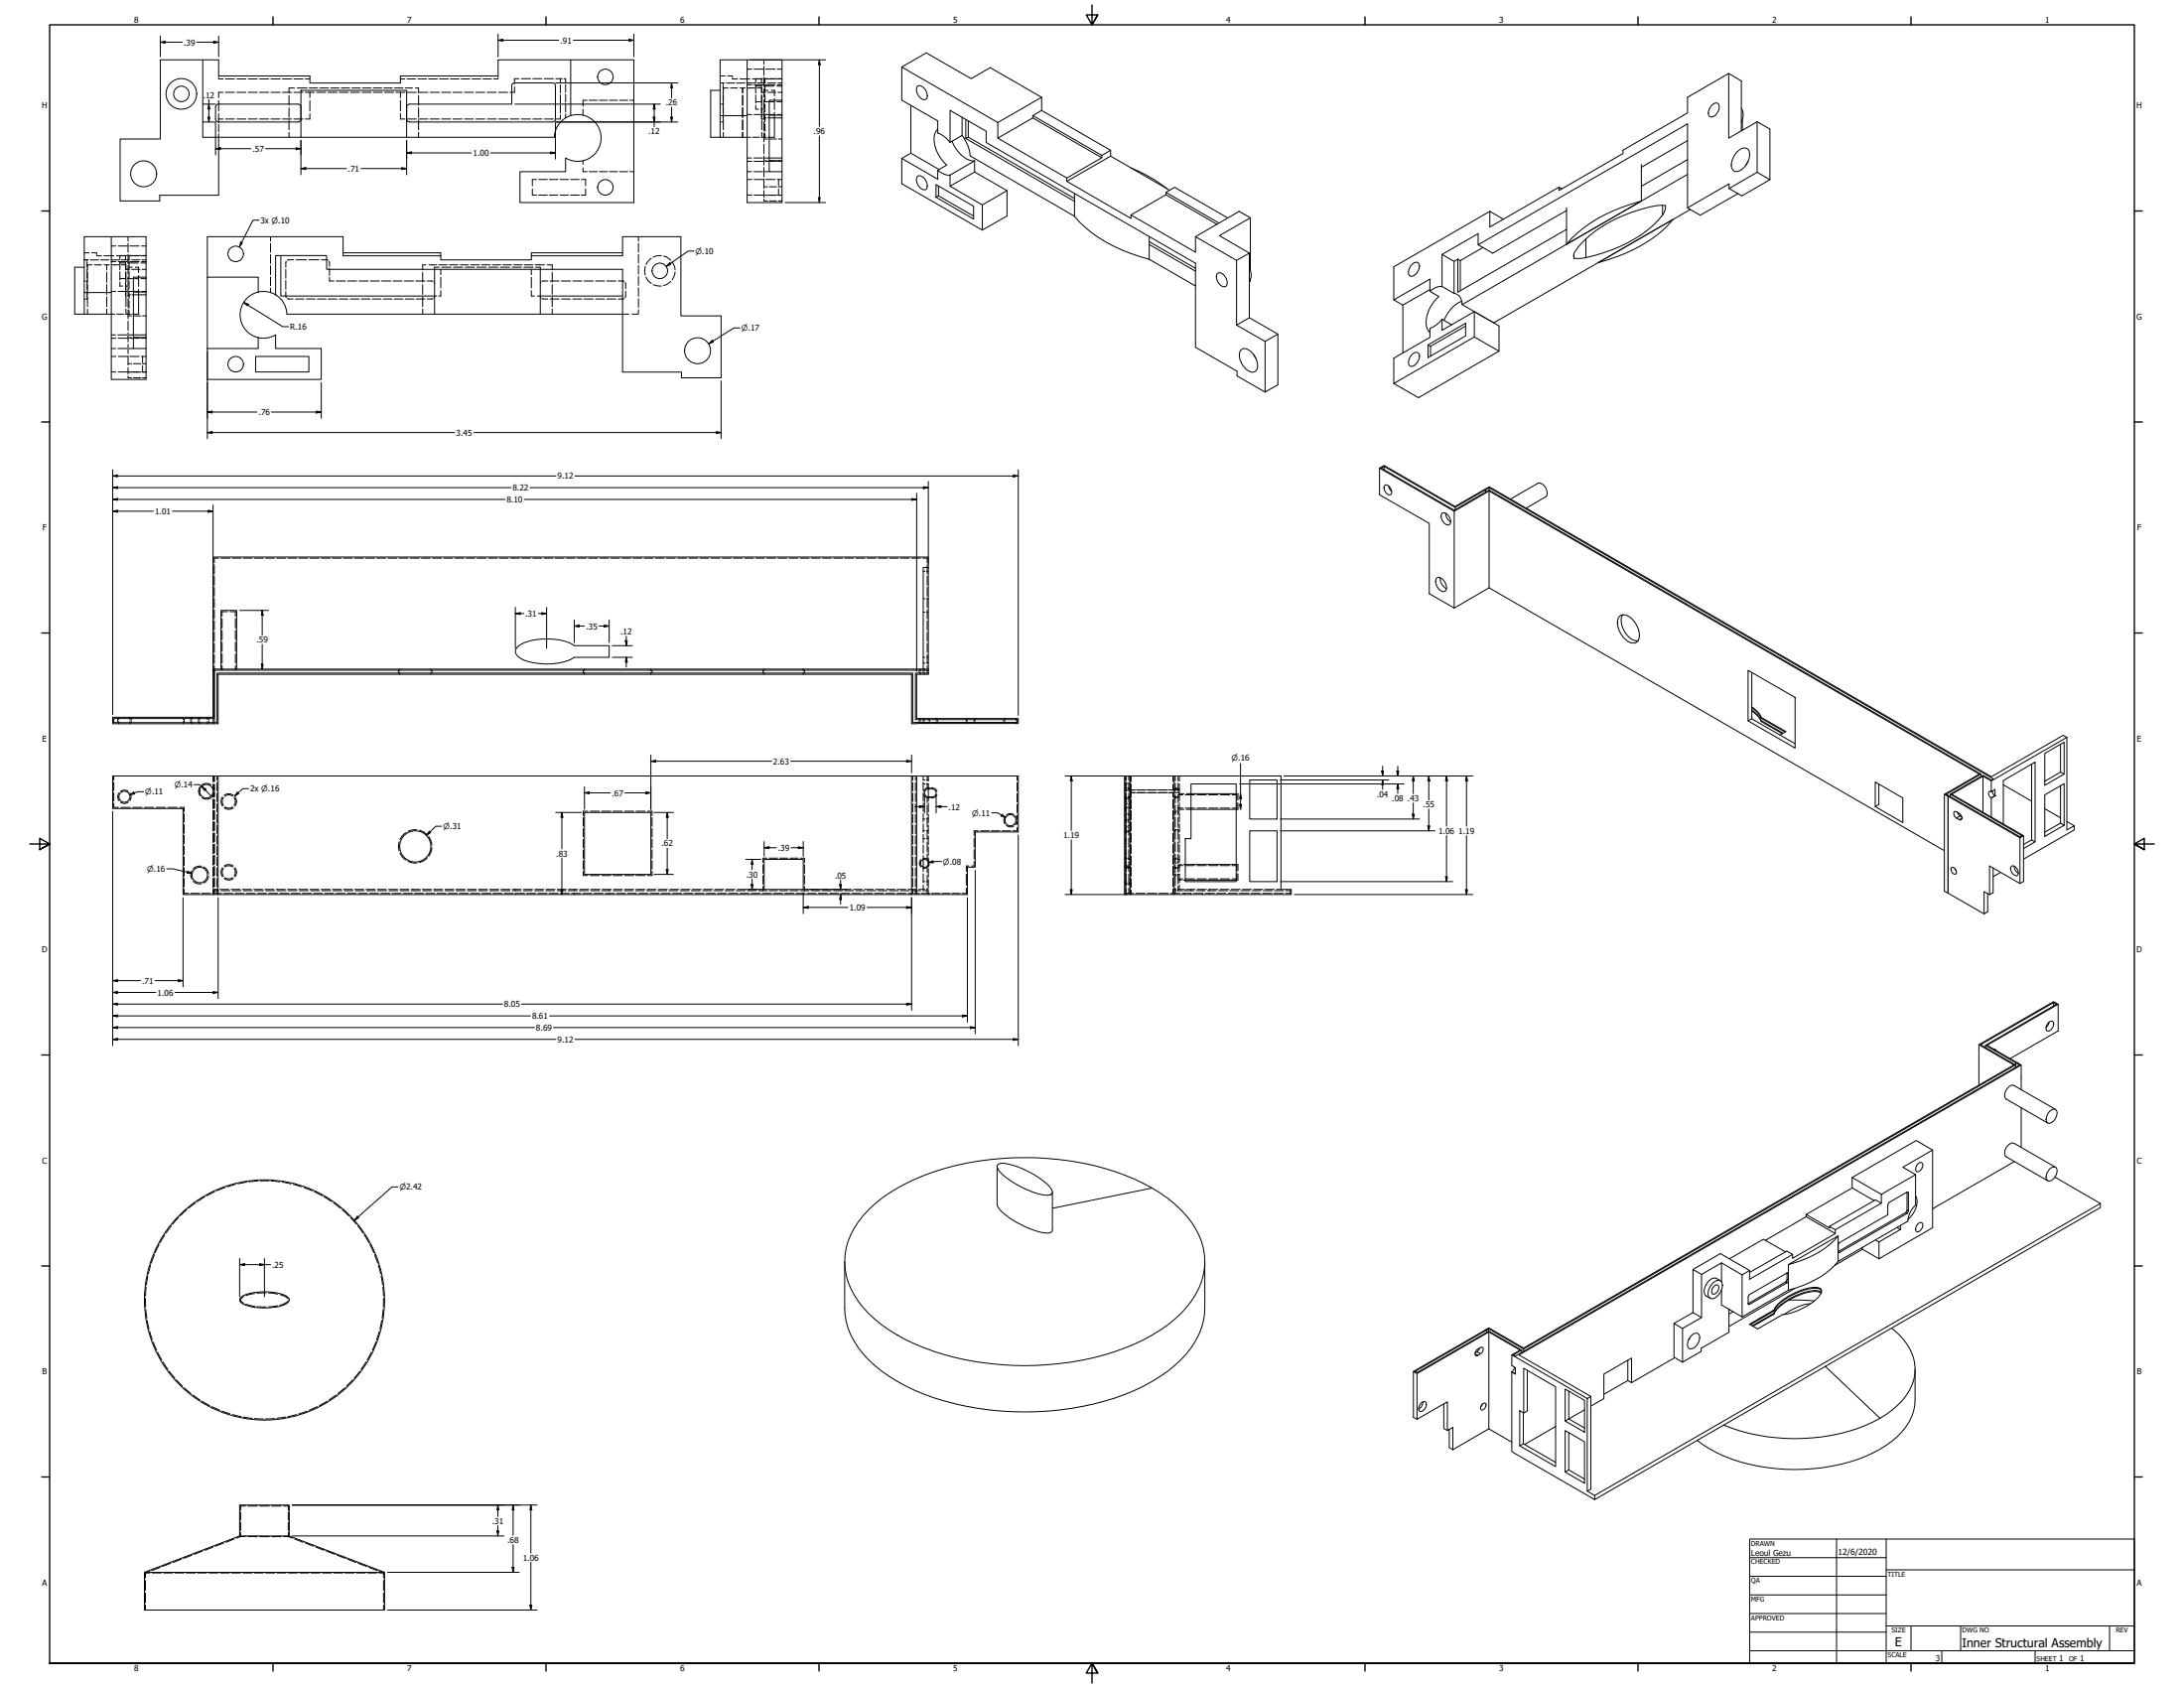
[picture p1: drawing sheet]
<svg xmlns="http://www.w3.org/2000/svg" width="1118mm" height="864mm" viewBox="0 0 1118 864" stroke-linecap="round" stroke-linejoin="round" font-family="sans-serif">
<!-- layer: Hidden (ANSI) -->
<g fill="none" stroke="#000" stroke-width=".51">
<path d="M112 40h2M112 39h.1M255 40h-2M255 39h.1M368 39h3M372 39h3M375 40h2M382 35h3M386 35h5M391 31v2M391 34v5M391 40v4"/>
<path d="M392 35h5M398 35h2M112 51v6M112 58v5M114 47h-2v3M115 40h5M115 47h5M121 40h5M121 47h5M127 40h5M127 47h5M133 40h5"/>
<path d="M133 47h5M139 40h4M139 47h4M145 40h4M145 47h4M148 49v5M148 55v5M150 40h5M150 47h5M151 45h-3v3M152 45h5M156 40h3"/>
<path d="M156 47h5M158 45h5M159 47v3M159 51v6M159 58v3h-3M162 47h5M164 45h4M168 47h4M169 45h5M174 47h4M175 45h4M179 47h5"/>
<path d="M180 45h4M185 47h5M186 45h4M191 45h4M191 47h5M196 45h5M197 47h4M202 45h4M203 47h4M205 40h2M205 58v3h2M205 47v3"/>
<path d="M205 51v6M207 45h4M208 40h5M208 47h5M213 45h1v3M214 40h4M214 49v5M214 55v5M214 47h5M219 40h5M220 47h5M225 40h4"/>
<path d="M226 47h5M230 40h5M232 47h4M236 40h4M238 47h4M242 40h4M243 47h5M247 40h5M249 47h5M255 47h5M263 44v3h-2M266 40h-3v3"/>
<path d="M267 40h5M273 40h4M279 40h4M284 40h4M287 59v2h-3M287 40v2M287 43v4M287 49v4M287 54v4M289 40v2M289 43v4M289 48v4"/>
<path d="M289 53v4M289 58v2M298 56v3M300 51h-2v3M301 51h5M307 51h4M312 51h4M317 51h4M322 51h2M368 42h3M368 53h1M370 42v1"/>
<path d="M370 53h.1M370 43v3M370 47v5M370 53v5M370 59v2M370 49v5M370 55v5M372 42h4M373 45h-3v3M374 45h3M377 42h4M379 40h5"/>
<path d="M379 45h2M380 45v3M380 49v5M380 55v5M382 42h4M382 59h3M382 43h3M383 45h3M385 40h5M386 59h5M386 43h5M387 43v5"/>
<path d="M387 49v4M387 54v2h1M387 44h2M387 52h2M387 45h3v3M388 42h4M388 40h-1v2M389 40h1M390 56h1M390 59v2M390 47h2M390 40v2"/>
<path d="M390 43v4M390 49v4M390 54v4M390 49v5M390 55v5M391 44h5M391 52h5M391 40h2M391 45v5M391 51v4M391 57v4M391 40h5"/>
<path d="M391 40v2M391 43v4M391 48v4M391 53v4M391 58v2M391 46h2M392 59h5M392 43h5M393 47h4M393 42h4M394 40h4M395 46h1v3"/>
<path d="M396 50v6M396 57v3M398 44h2M398 52h2M398 40h2M398 59h2M398 43h2M398 47h2M398 42h2M112 64v3M112 68v2M112 61h2"/>
<path d="M115 61h5M121 61h5M127 61h5M133 61h5M139 61h4M145 61h4M148 61v5M148 68v2M150 61h5M208 61h5M214 61v5M214 68v2"/>
<path d="M214 61h5M220 61h5M226 61h5M232 61h4M238 61h4M244 61h4M249 61h5M255 61h5M261 61h5M267 61h5M273 61h4M279 61h4"/>
<path d="M368 62h1M370 62h.1M370 61v5M370 68v2M380 61v5M380 68v2M382 70h2M385 70h4M390 70h2M390 61v5M390 68v2M391 61h.1"/>
<path d="M391 62v5M391 68v5M391 74v5M391 80v4M391 71h2M391 63v4M391 68v2M392 60h-1v2M393 70h1M393 60h1M394 71h3M398 71h2"/>
<path d="M272 97v3h3M275 92h-3v3M276 100h4M276 92h4M281 100h4M281 92h4M287 100h4M287 92h4M292 100h4M292 92h4M297 92h3v3M298 82v2"/>
<path d="M298 86v2h2M300 97v3h-3M301 88h5M307 88h4M312 88h4M317 88h4M322 88h2M382 100h3M382 92h3M382 88h3M382 81h3M382 83h3"/>
<path d="M386 88h4M386 81h4M386 100h5M386 92h5M386 83h5M391 98v2h2M391 86v4M391 92v4M391 100v1M391 82h2M391 96h2M391 88h3"/>
<path d="M391 81h3M392 100h5M392 92h5M392 83h5M394 82h3M394 96h3M398 100h2M398 92h2M398 83h2M398 82h2M398 96h2M398 92v3"/>
<path d="M398 97v3M391 102v1h2M394 103h3M398 103h2M43 133h2M43 129h3M45 133h.1M45 134v3M45 138v4M45 139v5M46 133h4M47 129h2v1"/>
<path d="M47 136h-2v2M48 136h4M49 130v1h3M52 133h4M53 131h5M53 136h3M55 136v2M55 139v5M57 133h4M57 134h2M57 126h2M57 136h4"/>
<path d="M61 134h4M61 126h4M61 131v2M61 134v4M61 139v4M61 135h3M62 136h2v2M62 133h4M64 138h2M64 131v2M64 134v4M64 139v4"/>
<path d="M64 139v5M65 131h-5M65 135h6M65 131h10M66 121v2M66 124v5M66 130v5M66 136v4M66 137h2M66 131v2M66 134v4M66 139v4"/>
<path d="M66 134h5M66 126h5M67 133h5M67 138h5M69 137h2v3M72 135h3M72 134h3M72 126h3M73 133h2M73 138h2M138 121v2M138 125v4"/>
<path d="M138 130v5M138 136v5M146 138v4M146 134v3M150 133h-3M152 133h5M158 133h5M164 133h4M168 134l1 2M169 137v4M216 139v5M218 136h-2v2"/>
<path d="M220 136h3M222 137v1M224 136h5M225 137h-3M226 138v3M226 137h5M230 136h4M232 137h5M235 136h5M238 137h5M241 136h4M244 137h5"/>
<path d="M246 136h5M250 137h5M252 136h4M256 137h5M257 136h5M262 137h5M263 136h4M268 137h5M268 136h5M272 138v3M274 136h5M274 137h2"/>
<path d="M276 137v1M280 136h3v2M283 139v5M327 121v2M327 124v5M327 130v5M327 136v4M330 136v5M333 132l-2 3M338 131l-4 1M340 131l3 2M344 134l1 4"/>
<path d="M345 139l-1 4M43 153h1M43 144h1M44 144h1M45 152l-1 1M45 144v4M45 149v3M45 146v5M45 152v5M45 158v3M55 146v5M55 152v5"/>
<path d="M55 158v3M57 149h2M61 149h4M61 144v2h2M61 143h3M64 146h2M64 149v2h1M64 144v4M64 146v5M64 152v5M64 158v3M65 143h6"/>
<path d="M65 151h1M66 141v5M66 147v5M66 153v4M66 158v5M66 144v4M66 149v4M66 154v4M66 159v2M66 151h1M66 149h5M68 151h.1"/>
<path d="M71 141v6M71 148v3M72 143h3M72 149h3M138 142v4M138 147v3M146 149v3M146 144v4M147 153h3M151 153h5M157 153h4M162 153h5"/>
<path d="M168 153h4M169 142v2h2M172 144h5M174 153h4M178 144h4M179 153h5M184 144h4M185 153h4M189 144h5M190 153h5M195 144h5M196 153h5"/>
<path d="M201 144h5M202 153h4M207 144h5M207 153h5M213 144h4M213 153h4M216 146v5M216 152v5M216 158v3M219 144h3M222 153h-3M222 145h.1"/>
<path d="M223 151h-1v1M226 149v2h-2M226 142v5M272 142v5M272 149v2h1M275 151h1l1 1M277 145h-1M277 153h3M280 144h-3M281 153h5M281 144h5M283 146v5"/>
<path d="M283 152v5M283 158v3M287 153h5M287 144h5M293 153h5M293 144h5M299 153h5M299 144h5M305 153h4M305 144h4M311 153h4M311 144h4"/>
<path d="M316 144h3M319 153h-3M320 145v3M320 149v3M327 158v3h-4M327 141v5M327 147v5M327 153v4M331 142l2 3M334 146h4M343 144l-3 2M57 161h2"/>
<path d="M57 171h2M57 178h2M57 173h2M60 161h3M60 171h5M60 178h5M61 173h4M64 161h3M66 164v5M66 170v5M66 176v5M66 162h1"/>
<path d="M66 173h1M66 171h2M66 178h2M66 173h5M68 161h.1M68 162h4M68 173h4M72 173h3M73 162h2M73 173h2M319 161h3M57 190h2"/>
<path d="M57 182h2M61 190h4M61 182h4M66 188v2h1M66 182v5M66 190v1M66 192v1h1M66 186h1M66 190h6M66 182h5M68 193h4M68 186h4"/>
<path d="M72 190h3M72 182h3M73 193h2M73 186h2M73 182v4M73 187v3M110 289v5M110 295v4M112 286h-2v2M113 286h5M119 286h4M124 286h5"/>
<path d="M130 286h5M136 286h4M142 286h4M147 286h5M153 286h5M159 286h4M164 286h5M170 286h5M176 286h4M181 286h5M187 286h5M193 286h4"/>
<path d="M199 286h4M204 286h5M210 286h5M216 286h4M221 286h5M227 286h5M233 286h4M239 286h4M244 286h5M250 286h4M256 286h4M261 286h5"/>
<path d="M267 286h5M273 286h4M278 286h5M284 286h5M290 286h4M295 286h5M301 286h5M307 286h4M313 286h4M318 286h5M324 286h5M330 286h4"/>
<path d="M335 286h5M341 286h5M347 286h4M352 286h5M358 286h5M364 286h4M370 286h4M375 286h5M381 286h5M387 286h4M392 286h5M398 286h5"/>
<path d="M404 286h4M410 286h4M415 286h5M421 286h4M427 286h4M432 286h5M438 286h5M444 286h4M449 286h5M455 286h5M461 286h4M466 286h5"/>
<path d="M472 286h2v2M472 292h1M474 292h1M474 289v5M474 295v4M110 300v5M110 306v5M110 312v5M110 318v4M114 316v5M116 313h-2v2M118 313h2v2"/>
<path d="M120 316v5M472 306h1M472 313h1M474 306h1M474 313h1M474 300v5M474 306v5M474 312v5M474 318v4M110 323v5M110 329v5M110 335v4"/>
<path d="M114 323v4M114 328v5M114 335v4M120 323v4M120 328v5M120 335v4M472 336h1M472 339h1M474 336h1M474 339h1M474 323v5M474 329v5"/>
<path d="M474 335v4M109 342v3M109 346v4M109 351v5M109 357v4M110 341v2M114 340v3M120 340v3M205 342v1M205 344v1M220 342v1M220 344v1"/>
<path d="M299 342v1M299 344v1M333 342v1M333 344v1M391 342v1M391 344v1M411 342v1M411 344v1M471 342v1M471 344v1M472 342h1M473 342h1"/>
<path d="M473 342v1M473 344v1M474 342h1v1M474 341v2M475 344v1M61 367v1M61 369v1M66 367v1M66 369v1M94 367v1M94 369v1M98 367v1"/>
<path d="M98 369v1M102 367v1M102 369v1M106 367v1M106 369v1M107 368h.1M107 369v1M109 362v5M109 368v2M471 368h.1M471 369v1M473 368h.1"/>
<path d="M473 369v1M475 368h.1M475 369v1M476 368v1M476 369v1M479 368h.1M479 369v1M495 368h.1M495 369v1M499 368h.1M499 369v1M514 368h.1"/>
<path d="M514 369v1M520 368h.1M520 369v1M58 397v2M109 397v3M110 397v3M111 397v2M467 397v2M468 397v2M472 397v2M472 399h1M474 399h1"/>
<path d="M474 397v2M475 397v3M520 397v2M576 397v2M578 397v2M578 397v3M579 397v3M600 397v3M601 397v2M603 397v2M604 397v3M58 400v4"/>
<path d="M58 406v4M58 411v2h3M61 406a3 3 0 0 0 0 4M62 405a3 3 0 0 1 4 0M62 410v1a3 3 0 0 0 4-1M62 413h5M66 406l1 1-1 3M68 413h5M74 413h5M80 413h5M86 413h5M92 413h2v2"/>
<path d="M94 416v5M102 402v1a4 4 0 0 0 0 4M103 402a4 4 0 0 1 5 0M103 408a4 4 0 0 0 5 0M109 402l1 2-1 3M109 401v3M109 406v2M109 415v4M109 409v5M110 401v3M110 406v2M110 409v5"/>
<path d="M110 415v4M111 400v5M111 406v4M111 411v5M111 417v4M114 408a4 4 0 0 0 0 4M114 408v2v2M115 407a4 4 0 0 1 4 0M115 413a4 4 0 0 0 4 0M115 407a3 3 0 0 1 4 0M115 413h2h2M120 408a3 3 0 0 1 0 4"/>
<path d="M120 408a4 4 0 0 1 0 4M298 418v5M301 415h-3v2M302 415h5M308 415h5M314 415h4M320 415h4M325 415h5M331 415h3v2M334 418v5M467 400v5M467 406v4"/>
<path d="M467 411v5M467 417v4M468 400v5M468 406v4M468 411v5M468 417v4M472 400v4M472 406v4M472 411v4M472 416v4M472 419h1M472 401h1"/>
<path d="M473 406v1a2.8 2.8 0 0 0 3 1M474 401h1v3M474 419h1M474 401v2M474 408v3M474 412v5M474 418v5M475 408v2M475 411v4M475 417v4M476 403h-2l-1 2M476 403l3 1v1"/>
<path d="M479 406l-1 2h-2M514 418v2v2M519 417l-3-1-1 1M520 417v2v-2M520 400v5M520 406v4M520 411v5M576 414h1M576 401h1M576 408h1M576 405h1M576 410h1"/>
<path d="M576 408h.1M576 404h.1M576 417h.1M576 413h1M576 404h1M576 400v5M576 406v4M576 411v5M576 417v5M576 409h1M576 411h1M576 403h1"/>
<path d="M576 419h1M576 416h1M577 403h1M577 408h1M577 419h1M577 416h1M577 404h1M577 417h1M578 413h.1M578 401h.1M578 409h.1M578 411h.1"/>
<path d="M578 400v5M578 406v4M578 411v5M578 417v3M578 420v2M578 401h1v4M578 408h1M578 405h1M578 410h1M578 401v4M578 405v3M578 409v5"/>
<path d="M578 415v4M579 405v3M579 409v5h-1M579 415v4M581 404h-3M581 406h-3M582 404h4M586 406h-4M587 404h5M592 406h-5M593 404h5M598 406h-5"/>
<path d="M598 404h4M600 401v3M600 406v2M600 409v5M600 415v4M601 416h1M601 415h1M601 408h1M601 401v2M601 407v4M601 412v5M601 418v5"/>
<path d="M602 406h-4M602 403h-1v2M602 404h2M602 406h2M602 415h1M602 403h1M602 408h1M603 416h1M603 401v4M603 412v5M603 418v5M603 413h2"/>
<path d="M604 401v3M604 408v2M604 411v4M604 416v4M604 406h2M604 414h2M605 407h-2v4M606 407h5M606 413h5M607 406h2M607 414h2M613 407h4"/>
<path d="M613 413h4M618 407h5M618 413h5M624 407h5M624 413h5M630 407h3v2M633 406h.1M633 414h.1M633 411v2h-3M633 406v3M633 411v3M94 422v4"/>
<path d="M94 427v5M94 433v4M94 438v5M109 421v4M109 426v5M109 432v5M109 438v5M110 420v5M110 426v5M110 432v4M110 438v4M111 422v4"/>
<path d="M111 428v4M111 433v4M111 438v5M204 431v4M205 436l3 4M208 426l-3 4M213 424l-4 1M215 425l4 2M219 439l-4 2M219 428l2 4M221 434l-2 4M298 424v4"/>
<path d="M298 429v5M298 435v4M334 424v4M334 429v5M334 435v4M393 439h-3v2M394 439h4M399 439h4M404 439h4M410 439h2v2M467 422v4M467 428v4"/>
<path d="M467 433v4M467 438v5M468 422v4M468 428v4M468 433v4M468 438v5M471 440a2.6 2.6 0 0 0 0 4M472 439a2.4 2.4 0 0 1 4 2M472 425h1M472 422v4M472 427v4M472 432v5"/>
<path d="M472 438v2M472 429h1M474 425h1M474 429h1M474 424v5M474 431v5M474 437v2M475 422v5M475 428v4M475 433v5M475 439v4M498 429v4"/>
<path d="M498 435v4M501 425h-3v2M502 425h4M507 425h5M513 425h4M515 422l2 1h2M520 422v-2v2M520 423v2h-2M576 440h.1M576 422h.1M576 422v32M576 439h1"/>
<path d="M576 425h1M576 420h1M576 423h1M577 439h1M577 425h1M577 420h1M577 423h1M577 440h1M577 422h1M578 423v4M578 429v4M578 435v4"/>
<path d="M578 420v5M578 426v5M578 432v4M578 438v4M579 421v4M579 426v5M579 432v5M579 438v5M600 420v5M600 426v5M600 432v4M600 438v4"/>
<path d="M601 425h1M601 440h1M601 439h1M601 431v5M601 437v4M602 424h-1v5M602 439h1M602 424h1v5M603 425h1M603 440h1M603 437v4M603 431v5"/>
<path d="M604 422v4M604 427v4M604 432v4M604 438v3h-1M94 455v2h3M94 444v4M94 449v5M98 457h4M98 445v3v2M99 451l1 1h3M103 443h-3l-1 2M103 457h5"/>
<path d="M104 443l2 2 1 2M107 448l-1 2-2 2M109 457h4M109 444v4M109 450v4M109 455v3M109 455h2M110 456h2M110 443v5M110 449v5M110 455v2M111 444v4"/>
<path d="M111 449v5M111 455v2M113 455h4M113 456h5M114 444a4 4 0 0 0 0 5M114 444v2v2M114 457h5M115 443a4 4 0 0 1 4 0M115 450a4 4 0 0 0 4 0M115 444l2-1 2 1M115 449l2 1 2-1M118 455h5"/>
<path d="M119 456h4M120 444a3 3 0 0 1 0 4M120 444a4 4 0 0 1 0 5M120 457h5M124 455h5M125 456h4M126 457h5M130 455h4M130 456h5M132 457h4M136 455h4M136 456h5"/>
<path d="M137 457h5M141 455h5M142 456h4M143 457h5M147 455h5M148 456h4M149 457h5M153 455h4M153 456h5M155 457h4M159 455h4M159 456h5"/>
<path d="M160 457h5M164 455h5M165 456h4M166 457h5M170 455h5M170 456h5M172 457h5M176 455h4M176 456h5M178 457h4M182 455h4M182 456h4"/>
<path d="M183 457h5M187 455h5M188 456h4M189 457h5M193 455h5M193 456h5M195 457h4M199 455h4M199 456h5M201 457h4M205 455h4M205 456h4"/>
<path d="M206 457h5M209 441l4 1M210 455h5M211 456h4M212 457h5M216 455h5M216 456h5M218 457h4M222 455h4M222 456h5M224 457h4M228 455h4"/>
<path d="M228 456h4M229 457h5M233 455h5M233 456h5M235 457h5M239 455h5M239 456h5M241 457h4M245 455h4M245 456h4M247 457h4M251 456h4"/>
<path d="M251 455h4M252 457h5M256 456h5M256 455h5M258 457h5M262 456h5M262 455h5M264 455h.1M264 455v1M268 456h4M268 455h4M268 457h-4v1"/>
<path d="M270 457h4M274 456h4M274 455h4M275 457h5M279 456h5M279 455h5M281 457h5M285 456h5M285 455h5M287 457h4M291 456h4M291 455h5"/>
<path d="M292 457h5M294 455h.1M294 455v1M294 457v1M296 456h5M297 455h4M298 457h5M298 440v5M298 446v2h3M302 448h5M302 456h5M302 455h5"/>
<path d="M304 457h5M308 448h5M308 456h5M308 455h5M310 457h4M312 455h.1M312 455v1M312 457v1M314 456h4M314 448h4M314 455h5M315 457h5"/>
<path d="M319 456h5M320 448h4M320 455h4M321 457h5M325 456h5M325 448h5M325 455h5M327 457h5M331 456h4M331 455h5M333 457h4M334 440v5"/>
<path d="M334 446v2h-3M337 456h4M337 455h5M338 457h5M342 456h5M343 455h4M344 457h5M348 456h5M348 455h5M350 457h5M354 456h4M354 455h5"/>
<path d="M356 457h4M360 456h4M360 455h5M361 457h5M365 456h5M366 455h4M367 457h5M371 456h5M371 455h5M373 457h5M377 456h4M377 455h5"/>
<path d="M379 457h4M382 456h5M383 455h5M384 457h5M388 456h5M389 455h2M390 457h5M390 442v5M390 448v4M390 453v3M394 456h4M396 457h4"/>
<path d="M399 456h4M402 457h4M404 456h4M407 457h5M410 456h4M411 455h2M412 442v5M412 448v4M412 453v3M413 457h5M414 455h5M415 456h5"/>
<path d="M419 457h4M420 455h4M421 456h4M425 457h4M426 455h4M427 456h4M430 457h5M431 455h5M432 456h5M436 457h5M437 455h4M438 456h4"/>
<path d="M442 457h4M442 455h5M444 456h4M448 457h4M448 455h4M449 456h5M453 457h5M454 455h4M455 456h5M459 457h5M459 455h5M461 456h4"/>
<path d="M465 455h4M465 457h2M466 456h5M467 444v4M467 449v5M467 455v2M468 457h3M468 444v4M468 449v5M468 455v2M470 455h3M472 457h4"/>
<path d="M472 456h2M472 444v2M472 447v5M472 453v2M472 451h1M474 455h1M474 451h1M474 444v2M474 448v5M474 454v3M475 444v5M475 450v4"/>
<path d="M475 455v3M476 442l-1 1a2.6 2.6 0 0 1-3 1M477 457h4M482 457h4M487 457h4M494 454v3h-2M494 447v6M496 443h-2v3M498 441v2h-1M576 444h.1M576 452h1M576 455v2"/>
<path d="M576 454v3h1M576 443h1M576 444h1M577 443h1M577 444h1M578 452h.1M578 454v3h-1M578 457h2M578 441v5M578 447v6M578 452h1M578 443h.1"/>
<path d="M578 443v5M578 449v5M578 455v2M578 444h1M579 444v4M579 450v4M579 455v3M581 457h5M587 457h5M593 457h5M599 457h5M600 443v5"/>
<path d="M600 449v5M600 455v2M601 455h1M601 444h1M601 447h1M601 441h1M601 456h1M601 448h1M601 442v4M601 448v5M601 454v3M601 442h1"/>
<path d="M602 456h3M602 448h1M602 444h1M602 442h1M603 455h3M603 444h1M603 447h1M603 442v4M603 447v5M603 453v3M603 443h2M603 450h2"/>
<path d="M604 442v4M604 447v5M604 453v2M604 442h1M604 450h1M605 457h5M606 442h1M606 450h1M606 455l5 1M606 455h.1M606 457v1M606 443h5"/>
<path d="M606 450h5M607 455h5M609 455h.1M609 455v1M609 457v1M611 457h5v1M612 456h5M613 443h4M613 450h4M613 455h4M616 455h.1M616 455v1"/>
<path d="M617 457h4M618 456h4M618 455h5M618 443h5M618 450h5M619 455h.1M619 455v1M619 457v1M623 457h4M624 456h4M624 455h5M624 443h5"/>
<path d="M624 450h5M628 457h5M629 456h5M630 455h5M630 443h3v3M633 442h.1M633 450h.1M633 447v3h-3M633 442v3M633 447v3M634 457h5M635 456h5"/>
<path d="M636 455h4M640 457h5M641 456h4M642 455h4M646 457h5M646 456h5M647 455h5M652 457h5M652 456h5M653 455h3M658 456h2M660 457h-2"/>
<path d="M96 619l-4 3M100 615l-4 3M105 612l-4 3M110 610l-4 2M115 608l-4 1M121 606l-5 1M126 605l-4 1M132 604l-5 1M133 604h5M139 604l4 1M144 605l5 1M150 606l4 1"/>
<path d="M156 608l4 1M161 610l4 2M166 612l4 3M171 615l3 3M175 619l4 3M81 637l-2 4M84 632l-2 4M88 627l-3 4M91 623l-3 3M179 623l3 3M183 627l3 4M186 632l3 4"/>
<path d="M189 637l2 4M75 658l-1 5M76 653l-1 4M77 647l-1 5M79 642l-2 4M192 642l1 4M194 647l1 5M195 653l1 4M196 658v5M74 664l1 5M75 670v4M75 676l1 4"/>
<path d="M125 663l-1 1a1.5 1.5 0 0 0-1 2 1.5 1.5 0 0 0 2 1M126 667l4 1M130 662l-4 1M132 668l4 1M136 661l-4 1M137 661l5 1M142 668l-5 1M143 662l4 2M147 666l-4 2M195 676l-1 4M196 670v4M196 664v5"/>
<path d="M77 681l1 4M78 687l2 4M81 692l2 4M83 697l3 4M187 697l-2 4M190 692l-2 4M192 687l-1 4M194 681l-1 4M87 702l2 3M90 706l3 3M94 710l4 3M99 714l3 2"/>
<path d="M103 717l4 2M108 720l5 1M162 720l-4 1M167 717l-4 2M172 714l-4 2M176 710l-3 3M181 706l-4 3M184 702l-3 3M114 722l4 1M119 724l4 1M125 725l4 1M130 726h5"/>
<path d="M140 726h-4M146 725l-4 1M152 724l-5 1M157 722l-4 1M123 774v4M123 779v4M126 771h-3v2M127 771h5M133 771h5M139 771h5M145 771h3v2M148 774v4"/>
<path d="M148 779v4M87 800l-4 1M93 798l-4 1M98 796l-4 1M104 794l-5 1M109 792l-4 1M114 789l-4 2M120 787l-4 2M123 786h3M123 786l-2 1M123 784v2M127 786h5"/>
<path d="M133 786h5M144 786h-5M145 786h3M148 786l2 1M148 784v2M151 787l4 2M156 789l5 2M162 792l4 1M167 794l4 1M172 796l5 1M178 798l4 1M183 800l5 1"/>
<path d="M74 805h3M74 805v2M74 809v5M74 815v5M77 804l-3 1M78 805h5M82 802l-4 2M84 805h4M89 805h5M95 805h5M101 805h5M107 805h5"/>
<path d="M113 805h4M118 805h5M124 805h5M130 805h5M136 805h5M142 805h4M148 805h4M153 805h5M159 805h5M165 805h5M171 805h4M177 805h4"/>
<path d="M182 805h5M188 805h5M189 802l4 2M194 805h2M194 804l2 1M196 805v2M196 809v5M196 815v5M74 821v3M196 821v3"/>
</g>
<!-- layer: Visible (ANSI) -->
<g fill="none" stroke="#000" stroke-width=".51">
<path d="M104 31h-22v40h-21v32h21v-3h30v-30M292 31h32v73h-58v-16h23v-7a12 12 0 0 0 19-9 12 12 0 0 0-16-13M382 31h-14v39M461 34v17l19 11v6l4 2 2 3M885 38l-21 12v8l-33 19v2l-33 18v-1M111 54l1-1h41l1 2v6l-2 1h-41l-1-1zM154 46h54v24h-54zM208 54l2-1h52v-9l1-2h20l1 1v1v17v1h-1h-73h-1l-1-1zM292 59a12 12 0 0 0-8 11h-76M292 59v-28h-37v8h-50v3h-46v-3h-47v-8h-8v39h50M368 46h-4v24h18M368 59h14"/>
<path d="M394 59h6v1M400 51v-20h-18v73h18v-16M400 59v-8h-6v37h6v-6M466 54v24l-5 3M469 44a4 4 0 0 1 5 6 2.4 2.4 0 0 1-2 1 2.4 2.4 0 0 1-2-2l-1-2zM533 57l-4 2 35 21v1l-35-21v-1M533 57l35 20-4 3M533 50l-22 13v8M533 57v-7l-26-15-10 5-23-13-13 7 50 29M876 54a2.1 2.1 0 0 1 3-1 2.1 2.1 0 0 1 1 3l-2 3a2 2 0 0 1-3 1 2 2 0 0 1-1-3zM891 56l1 3-1 4M394 60h6v21h-6"/>
<path d="M396 60v10h-2M466 78l15 9M480 66a13 13 0 0 0 2 16l3 2-5 3M486 73v-17l19 11v6l107 62v43l21 12v2l14 9 7-4v-26l-15-8v-34l-15-8 16-10M487 72a14 14 0 0 0 12 10M492 69l3 5 1 6 54 31M492 69l-6 4M492 60v9M494 61v10l1-1v-8M494 71l56 32M495 70l55 32M529 60l-18 11 35 20 18-10"/>
<path d="M568 80l-22 13v-2M568 77v3l31 17M864 72l-24 14M889 78a3 3 0 0 1 5-2 3 3 0 0 1 1 4 8 8 0 0 1-7 8 5 5 0 0 1-1-8zM891 67v-26l-6-3v33l14-9 7 4v26l-15 8-6-4v-2l-21 12M892 61v6M899 62v26M400 81v1h-6M461 81v13l42 24 12-8v-12l-16-10v-6M461 81l19 11v-5M469 90a4 4 0 0 1 5 6 2.4 2.4 0 0 1-2 1 2.4 2.4 0 0 1-2-2l-1-2zM480 87l4 2 2 1"/>
<path d="M480 95v5l-1 1v-7l19 12v6l-19-11M486 90v5M499 88l-13 7 17 10M499 82l-13 8M515 98l-12 7v13M546 93l33 19v-2M550 99v12M579 86l11 6 7 5M597 100v-2l27 16M597 98l4-2 27 16M597 100l-18 10 33 19v-8l22-13 6 3M597 100l26 15"/>
<path d="M799 97l-1-1-36 20v-8l7 4M840 84v19l-38 22v-19M864 89l-116 67M864 82l-24 13M889 99l-19 11-6-4v-43l-108 62v-5l-18 10v17M895 83l-2 2M906 92l-7-4-14 8M480 100l18 11M550 111a72 72 0 0 0 38 22M640 111v27M762 108l-49 29v16M802 108l-38 22-8-5"/>
<path d="M802 117l-56 32v-16M840 103a72 72 0 0 0-38 22M865 107l-101 58-16-9M43 137h-5v24h19M57 121h-14v40M144 131v20h78M176 129h50v2M222 138v23M272 131h47v-10h29v41h21v31h-20v-3h-30v-52h-152v-7h-26v20M272 131v2h-46v-2h-50v-10h-70v21M276 138v23h-54M319 129h-47v2"/>
<path d="M588 133l24 13M588 125l24 14M588 124l24 13M588 121v12M612 121l21 12M623 140a4 4 0 0 1 5 6 2.4 2.4 0 0 1-3 1 2.4 2.4 0 0 1-1-2l-1-2zM639 129l-6 4v33l14 9 7-4M639 137l1 4-1 3M723 135a2.1 2.1 0 0 1 3-1 2.1 2.1 0 0 1 0 3l-2 3a2.1 2.1 0 0 1-3 0v-2zM738 130l6 4M746 133l-2 1v16M746 133h1v16"/>
<path d="M759 127l-12 6M805 130v2M811 123a70 70 0 0 1 41-18v1a19 19 0 0 1-9 12 76 76 0 0 1-36 14h-2a6 6 0 0 1 3-6zM818 134l38-22a72 72 0 0 1-38 22zM43 150h14M68 151h7v20h-7M68 149h7v2M71 151v10h-3M75 142v-21h-18v73h18v-16M75 149v-7h-7v36h7v-5M132 149a12 12 0 0 0-9 12 12 12 0 0 0 9 12M132 149h5l4 2"/>
<path d="M132 149v-7h-26v36M141 151a12 12 0 0 1 6 10h75M276 151h43M640 143l-1 1M732 149l4 3a17 17 0 0 0-6 16l2 2M732 149v-6l-19 10 5 3v25M732 148l-14 8M738 147h-2l-4 2M738 147l6 3M744 150a5 5 0 0 1 4 6M748 154l-4 3-3 3-2 4M754 159l-16 10v-6"/>
<path d="M75 171v2h-7M132 173h5l4-2v7h23v16h-58v-16M132 173v5h-26M276 161h43M635 179a7 7 0 0 1 8 5v2a3 3 0 0 1 0 4 3 3 0 0 1-5-1 8 8 0 0 1-3-10zM639 163l-6 3M647 175v26M731 176l19-11v7l-19 11zM731 176l1 1v5M738 163l-2 3-4 2v5l-19 10v13M738 163l5 3M750 167l-18 10"/>
<path d="M754 172v-13l13 8v13l-41 23-13-7M767 180l-13-8-41 24M131 182h27v8h-27zM642 181l1 3M723 181a2.1 2.1 0 0 1 3-1 2.1 2.1 0 0 1 0 3l-2 3a2.1 2.1 0 0 1-3 0v-2zM706 239l2-1 37 21 17-10 257 148 37-21 2 1-39 23-4-3-16 9 36 22-1 1-39-23 18-10-251-145-18 11zM706 239v14l25 15v36l13 7M707 239h1l37 21 17-10 258 148-1 1-4-2-17 9 37 22h-1l-38-22 18-10-252-145-18 10zM708 239v1M709 248a3 3 0 0 1 3 2 3 3 0 0 1-1 3 3 3 0 0 1-2-5zM711 249l1 2M745 260v1"/>
<path d="M760 252v-1v1M762 251v50l-18 10M762 250v1M773 255l14-8a5 5 0 0 1 4 7l-10 6M738 263a4 4 0 0 1 4 1 4 4 0 0 1 0 5 4 4 0 0 1-4-6zM740 263l1 3 1 1M744 262v49M475 290v-5h-366v57M735 296a4 4 0 0 1 5 6 2.4 2.4 0 0 1-2 1 2.4 2.4 0 0 1-2-2l-1-2zM737 296l1 3 2 2M762 301l233 134M829 315a7 7 0 0 1 8 5 6 6 0 0 1-1 9 10 10 0 0 1-7-14z"/>
<path d="M830 315a10 10 0 0 0 8 13M265 330a31 31 0 0 1 29 0h18v6h-18a31 31 0 0 1-29 0 3 3 0 0 1 0-6zM110 343v27M113 342v-30h8v30M204 343v1M221 343v1M298 343v1M334 343v1M390 343v1M412 343v1M470 343v1M472 343v1"/>
<path d="M895 343l24 14v26l-24-14zM896 344v24l23 12M58 367h51v-25h363v-52h3v55h-6v23h52v2h-55v-25h-354v25h-54zM58 368h52v-25h364v1h-6v24h52v2h-53v-26h-356v26h-53zM60 368v2M67 368v2M94 368v2M98 368v2M102 368v2M470 368v2M472 368v2M480 368v2"/>
<path d="M494 368v2M498 368v2M514 368v2M896 362l4 3 1 2M896 362l4 2 1 3M896 364l4 3 1 2M896 363l4 3 1 3M896 368l-1 1M901 367l13 7-3 2M901 369l11 6M901 367l12 8M1058 377v48l3-3v3l-26 15"/>
<path d="M112 397v61M466 397v61h-354M469 397v61h-3M576 397h80v58h5v3h-60v-50M576 397v61M576 397v29M578 397v29M601 397v7M640 399h13v20h-13zM1014 396v1M1015 397v19M1019 400v5"/>
<path d="M1040 391v39l1 1M1046 385l10-5v16l-10 6zM1054 381v14M1056 396l-2-1-8 5M299 416h34v31h-34zM475 404h2a2 2 0 0 1 2 2 2 2 0 0 1-2 2h-2M475 404v4M475 404a2 2 0 0 0-2 2 2 2 0 0 0 2 2M601 404h3v4h-3zM609 401h24v50h-26v-22h2zM609 406h24M609 414h24"/>
<path d="M960 400l14 8v13l-14-8zM961 401v11l-1 1M995 406v50l2 1v-50v50l18 11M998 406v1M1000 415a3 3 0 0 1 4 4 3 3 0 0 1-4-4zM1002 416v1l2 1M1019 405h-1v1l1 2M1019 405l2-1v3M1019 408v10M1019 405l2 2M1021 407l-2 1M1025 402l15 8"/>
<path d="M1046 407l10-6v21l-10 6zM1046 414l8 4M1054 402v19M391 440h20v15h-20zM472 440v4M640 425h13v26h-13zM1025 422v-23l16-9v41l-6 3M1034 429v23M1035 428v23l-1 1M1040 430l-5 2M1056 422l-2-1-8 5M1058 420l3 2"/>
<path d="M112 458h-18v-44h-36v-17h463v29h-22v18h-4v14h-26M576 444v14h2M578 444h-2v-18h2v32M578 458h23M607 442h26M607 450h26M999 444a2.1 2.1 0 0 1 2 1 2.1 2.1 0 0 1-1 2l-1-1-1-1zM1000 444l1 2M1017 457v9l-2 2v-12l3 2M1020 444v13l-2 1v-15l16 9M1024 446l-4 3M1029 443a3 3 0 0 1 3 2 3 3 0 0 1 0 3 3 3 0 0 1-3-5z"/>
<path d="M1031 443v2l2 2M1051 513v2M1053 514v13l-24 15M1013 534v21M1016 535v1M1020 537l2 1M1048 523l2-1a2.8 2.8 0 0 1 0 4 2.8 2.8 0 0 1-3 1v-2zM1049 523l-2 3M1031 545v1M1032 544v2M1034 545v12M1034 567v20"/>
<path d="M1049 568a2.1 2.1 0 0 1 3 0 2.1 2.1 0 0 1 1 2l-2 4a2.1 2.1 0 0 1-3 1 2.1 2.1 0 0 1-1-3zM1052 568l-21-13a5 5 0 0 0-4 7l21 13M510 597v19a22 22 0 0 0 12 10 23 23 0 0 0 16 4l1-1v-19M510 596a11 11 0 0 1 11 1 35 35 0 0 1 17 12 2.3 2.3 0 0 1-1 3 2.3 2.3 0 0 1-2-1 44 44 0 0 1-24-13zM981 596l2-1a2.9 2.9 0 0 1 0 3 2.9 2.9 0 0 1-2 1l-1-1zM989 588l-15 9 6 4M989 588v40l-27 16v-9l11-6v-2M989 588l-8-4-33 18M1031 594l-42 24M1049 598a2.1 2.1 0 0 1 3-1 2.1 2.1 0 0 1 1 3l-2 3a2.1 2.1 0 0 1-4 0l1-3zM1052 597l-21-12a5 5 0 0 0-4 7l21 12M445 619a104 104 0 0 1 61-26 137 137 0 0 1 88 17 46 46 0 0 1 22 32 38 38 0 0 1-15 33 118 118 0 0 1-71 24 132 132 0 0 1-75-18 46 46 0 0 1-23-32 36 36 0 0 1 13-30z"/>
<path d="M948 608v-6l15 9M959 614l-11-6-24 13 12 7v-1l24-13 3 2M963 616l-24 13-3-2M963 616v-5l17-10v16l-3 3-1 5-35 20M976 610l-10 6v5l-25 15v1M980 612a10 10 0 0 1-4 12M1052 602l23 14-259 149M1075 616v2l-259 149M924 621v1l15 9M924 622l-21 13M939 629v2l-22 13v-2M941 632a46 46 0 0 1-26 15"/>
<path d="M941 632l-26 15v13M941 632v13M953 639l-14 8M953 639l9 5M953 638v1M960 634l2 1M971 628l2 1M981 626l2-1a2.9 2.9 0 0 1 0 4 2.9 2.9 0 0 1-2 1l-1-1zM432 645v24a42 42 0 0 0 19 33 128 128 0 0 0 79 20 117 117 0 0 0 71-23 40 40 0 0 0 16-30v-24M866 649l14-8 15 9M871 652l-5-3v23l-9 5 4 3M876 656a2.7 2.7 0 0 1 4-1 2.7 2.7 0 0 1 1 4 5 5 0 0 1-6 5 6 6 0 0 1 1-8z"/>
<path d="M877 658l2-1a2.7 2.7 0 0 1 0 3 2.7 2.7 0 0 1-3 2v-2zM880 655a5 5 0 0 0-7 3l-1 4 1 1 2 1M881 646l-10 6v22l-10 6v17l10-6v-1l14-8v-12M881 646l10 6M881 646v10M895 650v4l22-12-3-2-19 11M895 650l-4 2v22M914 640l-12-6-17 10M914 651l-19 11v1v4M914 651l1 1v3l-1 1-19 11M914 651v4v1l-19 11M919 659l-34 20"/>
<path d="M941 640l34-20 1-1v-9l1 10-1 1-35 20zM941 645a46 46 0 0 1-26 15M123 664a27 27 0 0 1 24 0 1.7 1.7 0 0 1 0 2 27 27 0 0 1-24 0 1.7 1.7 0 0 1 0-2zM762 680v1M857 677v17l4 3M866 672l5 2M881 660v8l10 6M885 670h.1M887 671l-2 1M897 678l11-6-11 6M908 670a27 27 0 0 1 18-11h3a2.3 2.3 0 0 1 3 1 2.3 2.3 0 0 1-1 3 32 32 0 0 1-19 10l-13 7-4-3 13-7v1l-12 7M915 660l-24 14"/>
<path d="M915 665l13 1M926 667a28 28 0 0 0-13 6M932 662a11 11 0 0 0-11 0 24 24 0 0 0-13 10M932 661a9 9 0 0 0-10 0 26 26 0 0 0-14 11M932 661v-1a11 11 0 0 0-11 1 23 23 0 0 0-13 10M968 679a25 25 0 0 1 10 30 45 45 0 0 1-27 22 100 100 0 0 1-69-2M756 691l3-2a3 3 0 0 1-1 3 3 3 0 0 1-3 1zM757 690l-1 1-1 1M760 680h.1M761 680v2M762 681v50M774 693v6l1 1v3l-1-1"/>
<path d="M775 699l-1 3M779 691v1M780 690v1M833 696v10M857 695l-22 12M865 684l-1 2M865 684l1-1a2.2 2.2 0 0 1 3-1 2.2 2.2 0 0 1 1 3l-2 4a2.4 2.4 0 0 1-4 1 2.4 2.4 0 0 1 0-4zM723 702l39-23 18 11 251-145-18-11 38-22 2 2-36 21 17 10-257 148 37 21-2 2-38-23 4-2-16-10-37 22zM723 702v23l2 1 16-9v15l2-2v12M724 702l38-22 18 10 251-145-17-11 37-21 1 1-36 21 17 10-258 149-1-1 5-2-17-10-37 21zM725 703v23M727 718a1.5 1.5 0 0 1 3 0 3 3 0 0 1-4 4v-2z"/>
<path d="M728 717l-1 3-1 1M739 718v13l2 1M759 718l-1 2M759 718a1.9 1.9 0 0 1 1 2 1.9 1.9 0 0 1-2 1v-2zM774 702v41l42 24v-2l-4-2M780 700l16 9v41l-18-10v-18l2 1zM782 701v21l-2 1M801 711l10 5v17l-10-6zM803 712v14l-2 1M814 714v48l-2 1v-47M833 706l-12 7M833 706l2 1"/>
<path d="M835 707v-12l-14 8v13l-7 3M980 701v15a31 31 0 0 1-18 25 96 96 0 0 1-87 0l-7-4M742 731v10l1 1M762 731l-19 11M762 731l12 7M780 723v16l-2 1M780 739l16 9M796 730l-16 9M801 732l10 6v21l-10-6zM803 733v19l-2 1M811 721l-8 5 8 5M803 752l8 5"/>
<path d="M123 786l-49 18h123l-49-18M123 786v-16h25v16M123 786h25M74 804v20h123v-20"/>
<circle cx="310" cy="39" r="4"/>
<circle cx="93" cy="48" r="8"/>
<circle cx="93" cy="48" r="4"/>
<circle cx="74" cy="89" r="7"/>
<circle cx="310" cy="96" r="4"/>
<circle cx="121" cy="130" r="4"/>
<circle cx="338" cy="139" r="4"/>
<circle cx="357" cy="179" r="7"/>
<circle cx="121" cy="186" r="4"/>
<circle cx="64" cy="408" r="2.8"/>
<circle cx="106" cy="405" r="3"/>
<circle cx="517" cy="420" r="2.8"/>
<circle cx="213" cy="433" r="8"/>
<circle cx="102" cy="448" r="4"/>
<circle cx="473" cy="442" r="2"/>
<circle cx="135" cy="665" r="61"/>
</g>
<!-- layer: Visible Narrow (ANSI) -->
<g fill="none" stroke="#000" stroke-width=".51">
<path d="M851 105v5M812 122v10M1003 417l-2 2M1004 419h-1M1021 407l-2 1M590 608l-51 10M976 610h1M976 619l1 1M975 620l1 1M914 656h.1M914 655h1M914 651l1 1"/>
<path d="M941 640v1M895 667h.1M755 693h1M756 692l2 1M934 699l28 27M774 702l1 1"/>
</g>
<!-- layer: Hidden (ANSI) -->
<g fill="#000">
<circle cx="475" cy="342" r=".2"/>
<circle cx="576" cy="457" r=".2"/>
<circle cx="576" cy="443" r=".2"/>
</g>
<!-- layer: Visible (ANSI) -->
<g fill="#000">
<circle cx="1019" cy="405" r=".3"/>
<circle cx="1021" cy="407" r=".3"/>
<circle cx="1032" cy="544" r=".3"/>
</g>
<!-- layer: Border (ANSI) -->
<g fill="none" stroke="#000" stroke-width=".7">
<path d="M140 9v4M279 9v4M419 9v4M559 3v10l-3-5h6l-3 5 3-5M698 9v4M838 9v4M978 9v4M21 108h4M1092 108h4M21 216h4M1092 216h4M21 324h4"/>
<path d="M1092 324h4M15 432h10l-5-3v6l5-3-5 3M1102 432h-10l5-3v6l-5-3 5 3M21 540h4M1092 540h4M21 648h4M1092 648h4M21 756h4M1092 756h4M25 851v-838h1067v838h-1067h1067M140 851v4M279 851v4"/>
<path d="M419 851v4M562 856l-3-5 3 5h-6l3-5v10M698 851v4M838 851v4M978 851v4"/>
</g>
<!-- layer: Title (ANSI) -->
<g fill="none" stroke="#000" stroke-width=".51">
<path d="M895 787h197v64h-197zM895 797h70M940 787v64M965 787v64M895 806h70M895 816h70M965 803h127M895 825h70M895 835h70M965 832h127M978 832v13M1003 832v13"/>
<path d="M1080 832v13M895 845h197M994 845v6M1041 845v6"/>
</g>
<!-- layer: Dimension (ANSI) -->
<g fill="none" stroke="#000" stroke-width=".51">
<path d="M82 18v11M112 18v11M255 17v12M324 17v12M82 22l3-1v1zM82 22h11M101 22h11M109 21l3 1h-3zM255 21l2-1v1zM255 21h31M293 21h31M322 20l2 1h-2z"/>
<path d="M384 31h38M419 31l1 2h-1zM419 31v34M104 53h6M106 60h1v2zM107 53v3h-1zM107 51v11M263 53h75M284 42h63M334 60h1v2zM335 53v3h-1zM335 53v12"/>
<path d="M343 60h1v2zM344 42v3h-1zM344 42v8M344 55v7M104 62h6M110 76h3v1zM110 76h18M110 63v16M136 76h18M152 76h2l-2 1zM154 72v17M208 78h3v1z"/>
<path d="M208 72v17M208 78h33M251 78h33M282 78h2l-2 1zM284 63v18M284 62h63M419 70v34M154 86h2v1zM154 86h23M185 86h23M206 86h2l-2 1zM133 113h-4l-7 13"/>
<path d="M402 104h20M419 101h1l-1 3zM123 124h1l-2 2zM343 134v1l-2 1zM355 128h-3l-11 8M125 155l2 1zM125 155l20 12h3M106 180v44M363 176l1-2 1 1zM379 168h-3l-13 8M164 196v18M369 195v29"/>
<path d="M106 211l3-1v1zM106 211h26M139 211h25M162 210l2 1h-2zM106 221h3v1zM106 221h127M242 221h127M367 221h2l-2 1zM58 256l2-1v1zM58 249h2v1zM58 244l2-1v1zM58 240v125"/>
<path d="M58 256h201M58 249h203M58 244h226M109 258v85M268 256h201M271 249h204M294 244h227M467 255l2 1h-2zM469 252v91M473 249h2l-2 1zM475 246v43M519 243l2 1h-2z"/>
<path d="M521 240v126M58 262l2-1v1zM58 262h20M88 262h21M107 261l2 1h-2zM123 312h14M134 312l1 3h-1zM134 312v13M264 314l2-1v1zM264 314h4M264 311v21M275 314h5"/>
<path d="M277 313l3 1h-3zM280 311v21M294 317v12M309 320h3l-3 1zM312 317v12M134 340h1l-1 2zM134 330v12M294 320h2v1zM294 320h5M307 320h5M313 336h11M313 330h11"/>
<path d="M320 328h1l-1 2zM320 336l1 3h-1zM320 325v5M320 336v5M333 389h3v1zM333 386v28M333 389h62M405 389h61M464 389h2l-2 1zM466 386v9M545 397h32M548 397l1 2h-1z"/>
<path d="M548 397v28M635 391v23M655 399h56M657 397h97M707 395h1v2zM708 399v3h-1zM708 392v5M708 399v5M715 395h1l-1 2zM715 392v5M723 397l1 2h-1zM723 397v9"/>
<path d="M731 397l1 2h-1zM731 397v12M740 397l1 2h-1zM740 397v26M750 397l1 2h-1zM750 397v26M58 415v120M66 407l2-2 1 1zM73 405h-3l-4 2M99 401h3l7 7M103 402l2 2zM121 405l1 1-2 1z"/>
<path d="M127 403h-3l-4 4M284 416h13M288 416v2h-1zM288 416v18M299 406l3-1v1zM299 406h13M299 402v12M320 406h13M331 405l2 1h-2zM335 416h10M341 416l1 2h-1zM341 416v13"/>
<path d="M468 413h5M471 412l2 1h-2zM473 407v9M479 413l3-1v1zM479 413h6M479 407v9M507 416h3l5 2M513 417l2 1-3-1zM634 401h73M634 412h1v2zM635 406v3h-1zM655 419h71"/>
<path d="M708 401h10M715 401l1 3h-1zM715 401v5M723 417h1l-1 2zM723 411v8M731 414v11M220 425v1l-2 1zM226 423h-3l-5 4M288 439v19M341 434v13M382 440h7M385 440v2h-1z"/>
<path d="M385 440v5M391 434l3-1v1zM391 434h6M391 431v7M405 434h6M409 433l2 1h-2zM411 431v7M521 427v108M548 430v28M655 425h79M731 423h1l-1 2zM740 427v24"/>
<path d="M750 427v31M85 444h3l10 3M94 459v46M96 446l2 1h-2zM112 459v52M287 455h1v3zM335 447h10M341 445h1l-1 2zM382 455h7M384 453h1v2zM385 450v5M411 457v10"/>
<path d="M413 455h20M430 453h1l-1 2zM430 458l1 2h-1zM430 450v5M430 458v5M466 459v58M475 441l2-1 1 1zM482 441h-7M495 459v64M499 445v84M545 458h32M548 455h1l-1 3z"/>
<path d="M655 451h88M662 458h92M740 449h1l-1 2zM750 455h1l-1 3zM411 464h3v1zM411 464h23M444 464h22M464 464h2l-2 1zM58 502l2-1v1zM58 508l2-1v1zM58 514l2-1v1zM58 520l2-1v1z"/>
<path d="M58 502h14M58 508h22M58 514h199M58 520h213M79 502h15M90 508h22M91 501l3 1h-3zM109 507l3 1h-3zM267 514h199M281 520h214M464 513l2 1h-2zM493 519l2 1h-2z"/>
<path d="M58 526l2-1v1zM58 532l2-1v1zM58 526h215M58 532h226M283 526h216M294 532h227M497 525l2 1h-2zM519 531l2 1h-2zM204 607h-3l-20 17M183 622l1 1-3 1zM123 647l2-1v2zM123 647h15"/>
<path d="M123 644v19M133 646l2 1-2 1zM135 644v19M150 770h125M255 770v2h-1zM255 770v6M263 770v2h-1zM263 770v15M272 770v2h-1zM272 770v25M150 786h108M254 783h1v3z"/>
<path d="M255 781v5M263 790v14M272 799v25M198 804h68M262 802h1v2zM198 824h77M271 821h1v3z"/>
</g>
<g fill="#000">
<path d="M82 22l3-1v1z" fill-rule="evenodd"/>
<path d="M109 21l3 1h-3z" fill-rule="evenodd"/>
<path d="M255 21l2-1v1z" fill-rule="evenodd"/>
<path d="M322 20l2 1h-2z" fill-rule="evenodd"/>
<path d="M419 31l1 2h-1z" fill-rule="evenodd"/>
<path d="M106 60h1v2z" fill-rule="evenodd"/>
<path d="M107 53v3h-1z" fill-rule="evenodd"/>
<path d="M334 60h1v2z" fill-rule="evenodd"/>
<path d="M335 53v3h-1z" fill-rule="evenodd"/>
<path d="M343 60h1v2z" fill-rule="evenodd"/>
<path d="M344 42v3h-1z" fill-rule="evenodd"/>
<path d="M110 76h3v1z" fill-rule="evenodd"/>
<path d="M152 76h2l-2 1z" fill-rule="evenodd"/>
<path d="M208 78h3v1z" fill-rule="evenodd"/>
<path d="M282 78h2l-2 1z" fill-rule="evenodd"/>
<path d="M154 86h2v1z" fill-rule="evenodd"/>
<path d="M206 86h2l-2 1z" fill-rule="evenodd"/>
<path d="M419 101h1l-1 3z" fill-rule="evenodd"/>
<path d="M123 124h1l-2 2z" fill-rule="evenodd"/>
<path d="M343 134v1l-2 1z" fill-rule="evenodd"/>
<path d="M125 155l2 1z" fill-rule="evenodd"/>
<path d="M363 176l1-2 1 1z" fill-rule="evenodd"/>
<path d="M106 211l3-1v1z" fill-rule="evenodd"/>
<path d="M162 210l2 1h-2z" fill-rule="evenodd"/>
<path d="M106 221h3v1z" fill-rule="evenodd"/>
<path d="M367 221h2l-2 1z" fill-rule="evenodd"/>
<path d="M58 256l2-1v1z" fill-rule="evenodd"/>
<path d="M58 249h2v1z" fill-rule="evenodd"/>
<path d="M58 244l2-1v1z" fill-rule="evenodd"/>
<path d="M467 255l2 1h-2z" fill-rule="evenodd"/>
<path d="M473 249h2l-2 1z" fill-rule="evenodd"/>
<path d="M519 243l2 1h-2z" fill-rule="evenodd"/>
<path d="M58 262l2-1v1z" fill-rule="evenodd"/>
<path d="M107 261l2 1h-2z" fill-rule="evenodd"/>
<path d="M134 312l1 3h-1z" fill-rule="evenodd"/>
<path d="M264 314l2-1v1z" fill-rule="evenodd"/>
<path d="M277 313l3 1h-3z" fill-rule="evenodd"/>
<path d="M294 320h2v1z" fill-rule="evenodd"/>
<path d="M134 340h1l-1 2z" fill-rule="evenodd"/>
<path d="M309 320h3l-3 1z" fill-rule="evenodd"/>
<path d="M320 328h1l-1 2z" fill-rule="evenodd"/>
<path d="M320 336l1 3h-1z" fill-rule="evenodd"/>
<path d="M333 389h3v1z" fill-rule="evenodd"/>
<path d="M464 389h2l-2 1z" fill-rule="evenodd"/>
<path d="M548 397l1 2h-1z" fill-rule="evenodd"/>
<path d="M707 395h1v2z" fill-rule="evenodd"/>
<path d="M715 395h1l-1 2z" fill-rule="evenodd"/>
<path d="M723 397l1 2h-1z" fill-rule="evenodd"/>
<path d="M731 397l1 2h-1z" fill-rule="evenodd"/>
<path d="M740 397l1 2h-1z" fill-rule="evenodd"/>
<path d="M750 397l1 2h-1z" fill-rule="evenodd"/>
<path d="M66 407l2-2 1 1z" fill-rule="evenodd"/>
<path d="M103 402l2 2z" fill-rule="evenodd"/>
<path d="M121 405l1 1-2 1z" fill-rule="evenodd"/>
<path d="M288 416v2h-1z" fill-rule="evenodd"/>
<path d="M299 406l3-1v1z" fill-rule="evenodd"/>
<path d="M331 405l2 1h-2z" fill-rule="evenodd"/>
<path d="M341 416l1 2h-1z" fill-rule="evenodd"/>
<path d="M471 412l2 1h-2z" fill-rule="evenodd"/>
<path d="M479 413l3-1v1z" fill-rule="evenodd"/>
<path d="M513 417l2 1-3-1z" fill-rule="evenodd"/>
<path d="M634 412h1v2z" fill-rule="evenodd"/>
<path d="M635 406v3h-1z" fill-rule="evenodd"/>
<path d="M708 399v3h-1z" fill-rule="evenodd"/>
<path d="M715 401l1 3h-1z" fill-rule="evenodd"/>
<path d="M723 417h1l-1 2z" fill-rule="evenodd"/>
<path d="M220 425v1l-2 1z" fill-rule="evenodd"/>
<path d="M391 434l3-1v1z" fill-rule="evenodd"/>
<path d="M409 433l2 1h-2z" fill-rule="evenodd"/>
<path d="M731 423h1l-1 2z" fill-rule="evenodd"/>
<path d="M96 446l2 1h-2z" fill-rule="evenodd"/>
<path d="M287 455h1v3z" fill-rule="evenodd"/>
<path d="M341 445h1l-1 2z" fill-rule="evenodd"/>
<path d="M384 453h1v2z" fill-rule="evenodd"/>
<path d="M385 440v2h-1z" fill-rule="evenodd"/>
<path d="M430 453h1l-1 2z" fill-rule="evenodd"/>
<path d="M475 441l2-1 1 1z" fill-rule="evenodd"/>
<path d="M548 455h1l-1 3z" fill-rule="evenodd"/>
<path d="M740 449h1l-1 2z" fill-rule="evenodd"/>
<path d="M750 455h1l-1 3z" fill-rule="evenodd"/>
<path d="M411 464h3v1z" fill-rule="evenodd"/>
<path d="M430 458l1 2h-1z" fill-rule="evenodd"/>
<path d="M464 464h2l-2 1z" fill-rule="evenodd"/>
<path d="M58 502l2-1v1z" fill-rule="evenodd"/>
<path d="M58 508l2-1v1z" fill-rule="evenodd"/>
<path d="M58 514l2-1v1z" fill-rule="evenodd"/>
<path d="M58 520l2-1v1z" fill-rule="evenodd"/>
<path d="M91 501l3 1h-3z" fill-rule="evenodd"/>
<path d="M109 507l3 1h-3z" fill-rule="evenodd"/>
<path d="M464 513l2 1h-2z" fill-rule="evenodd"/>
<path d="M58 526l2-1v1z" fill-rule="evenodd"/>
<path d="M58 532l2-1v1z" fill-rule="evenodd"/>
<path d="M493 519l2 1h-2z" fill-rule="evenodd"/>
<path d="M497 525l2 1h-2z" fill-rule="evenodd"/>
<path d="M519 531l2 1h-2z" fill-rule="evenodd"/>
<path d="M183 622l1 1-3 1z" fill-rule="evenodd"/>
<path d="M123 647l2-1v2z" fill-rule="evenodd"/>
<path d="M133 646l2 1-2 1z" fill-rule="evenodd"/>
<path d="M255 770v2h-1z" fill-rule="evenodd"/>
<path d="M263 770v2h-1z" fill-rule="evenodd"/>
<path d="M272 770v2h-1z" fill-rule="evenodd"/>
<path d="M254 783h1v3z" fill-rule="evenodd"/>
<path d="M262 802h1v2z" fill-rule="evenodd"/>
<path d="M271 821h1v3z" fill-rule="evenodd"/>
</g>
<g font-size="6.3">
<text x="970" y="842">E</text>
<text x="1004" y="843">Inner Structural Assembly</text>
</g>
<text font-size="4.3" x="941" y="795">12/6/2020</text>
<g font-size="4.2">
<text x="69" y="12">8</text>
<text x="208" y="12">7</text>
<text x="348" y="12">6</text>
<text x="488" y="12">5</text>
<text x="628" y="12">4</text>
<text x="767" y="12">3</text>
<text x="907" y="12">2</text>
<text x="1047" y="12">1</text>
<text x="94" y="23">.39</text>
<text x="287" y="22">.91</text>
<text x="104" y="50">.12</text>
<text x="341" y="54">.26</text>
<text x="21" y="55">H</text>
<text x="1093" y="55">H</text>
<text x="332" y="69">.12</text>
<text x="416" y="69">.96</text>
<text x="129" y="78">.57</text>
<text x="242" y="80">1.00</text>
<text x="178" y="88">.71</text>
<text x="133" y="114">3x ⌀.10</text>
<text x="21" y="163">G</text>
<text x="1093" y="163">G</text>
<text x="148" y="169">R.16</text>
<text x="132" y="212">.76</text>
<text x="233" y="223">3.45</text>
<text x="285" y="245">9.12</text>
<text x="262" y="251">8.22</text>
<text x="259" y="257">8.10</text>
<text x="79" y="263">1.01</text>
<text x="22" y="271">F</text>
<text x="1094" y="271">F</text>
<text x="269" y="315">.31</text>
<text x="300" y="322">.35</text>
<text x="131" y="329">.59</text>
<text x="318" y="325">.12</text>
<text x="22" y="379">E</text>
<text x="1094" y="379">E</text>
<text x="396" y="391">2.63</text>
<text x="128" y="405">2x ⌀.16</text>
<text x="313" y="407">.67</text>
<text x="705" y="408">.04</text>
<text x="712" y="410">.08 .43</text>
<text x="728" y="413">.55</text>
<text x="485" y="414">.12</text>
<text x="544" y="429">1.19</text>
<text x="736" y="427">1.06</text>
<text x="746" y="427">1.19</text>
<text x="339" y="433">.62</text>
<text x="398" y="435">.39</text>
<text x="285" y="438">.83</text>
<text x="382" y="449">.30</text>
<text x="427" y="449">.05</text>
<text x="435" y="466">1.09</text>
<text x="21" y="487">D</text>
<text x="1093" y="487">D</text>
<text x="73" y="503">.71</text>
<text x="81" y="509">1.06</text>
<text x="258" y="515">8.05</text>
<text x="272" y="521">8.61</text>
<text x="274" y="527">8.69</text>
<text x="285" y="533">9.12</text>
<text x="22" y="595">C</text>
<text x="1093" y="595">C</text>
<text x="139" y="649">.25</text>
<text x="22" y="703">B</text>
<text x="1094" y="703">B</text>
<text x="252" y="780">.31</text>
<text x="260" y="789">.68</text>
<text x="896" y="796">Leoul Gezu</text>
<text x="268" y="798">1.06</text>
<text x="22" y="811">A</text>
<text x="1093" y="811">A</text>
<text x="991" y="850">3</text>
<text x="1054" y="850">1</text>
<text x="1064" y="850">1</text>
<text x="69" y="855">8</text>
<text x="208" y="855">7</text>
<text x="348" y="855">6</text>
<text x="488" y="855">5</text>
<text x="628" y="855">4</text>
<text x="767" y="855">3</text>
<text x="907" y="855">2</text>
<text x="1047" y="855">1</text>
</g>
<g font-size="3.9">
<text x="356" y="130">⌀.10</text>
<text x="379" y="169">⌀.17</text>
<text x="630" y="389">⌀.16</text>
<text x="74" y="407">⌀.11</text>
<text x="89" y="403">⌀.14</text>
<text x="497" y="417">⌀.11</text>
<text x="227" y="424">⌀.31</text>
<text x="483" y="442">⌀.08</text>
<text x="75" y="446">⌀.16</text>
<text x="204" y="609">⌀2.42</text>
</g>
<g font-size="3.5">
<text x="896" y="791">DRAWN</text>
<text x="896" y="800">CHECKED</text>
<text x="896" y="810">QA</text>
<text x="966" y="806">TITLE</text>
<text x="896" y="819">MFG</text>
<text x="896" y="829">APPROVED</text>
<text x="968" y="835">SIZE</text>
<text x="1004" y="835">DWG NO</text>
<text x="1083" y="835">REV</text>
<text x="966" y="848">SCALE</text>
<text x="1042" y="850">SHEET</text>
<text x="1059" y="850">OF</text>
</g>
</svg>
